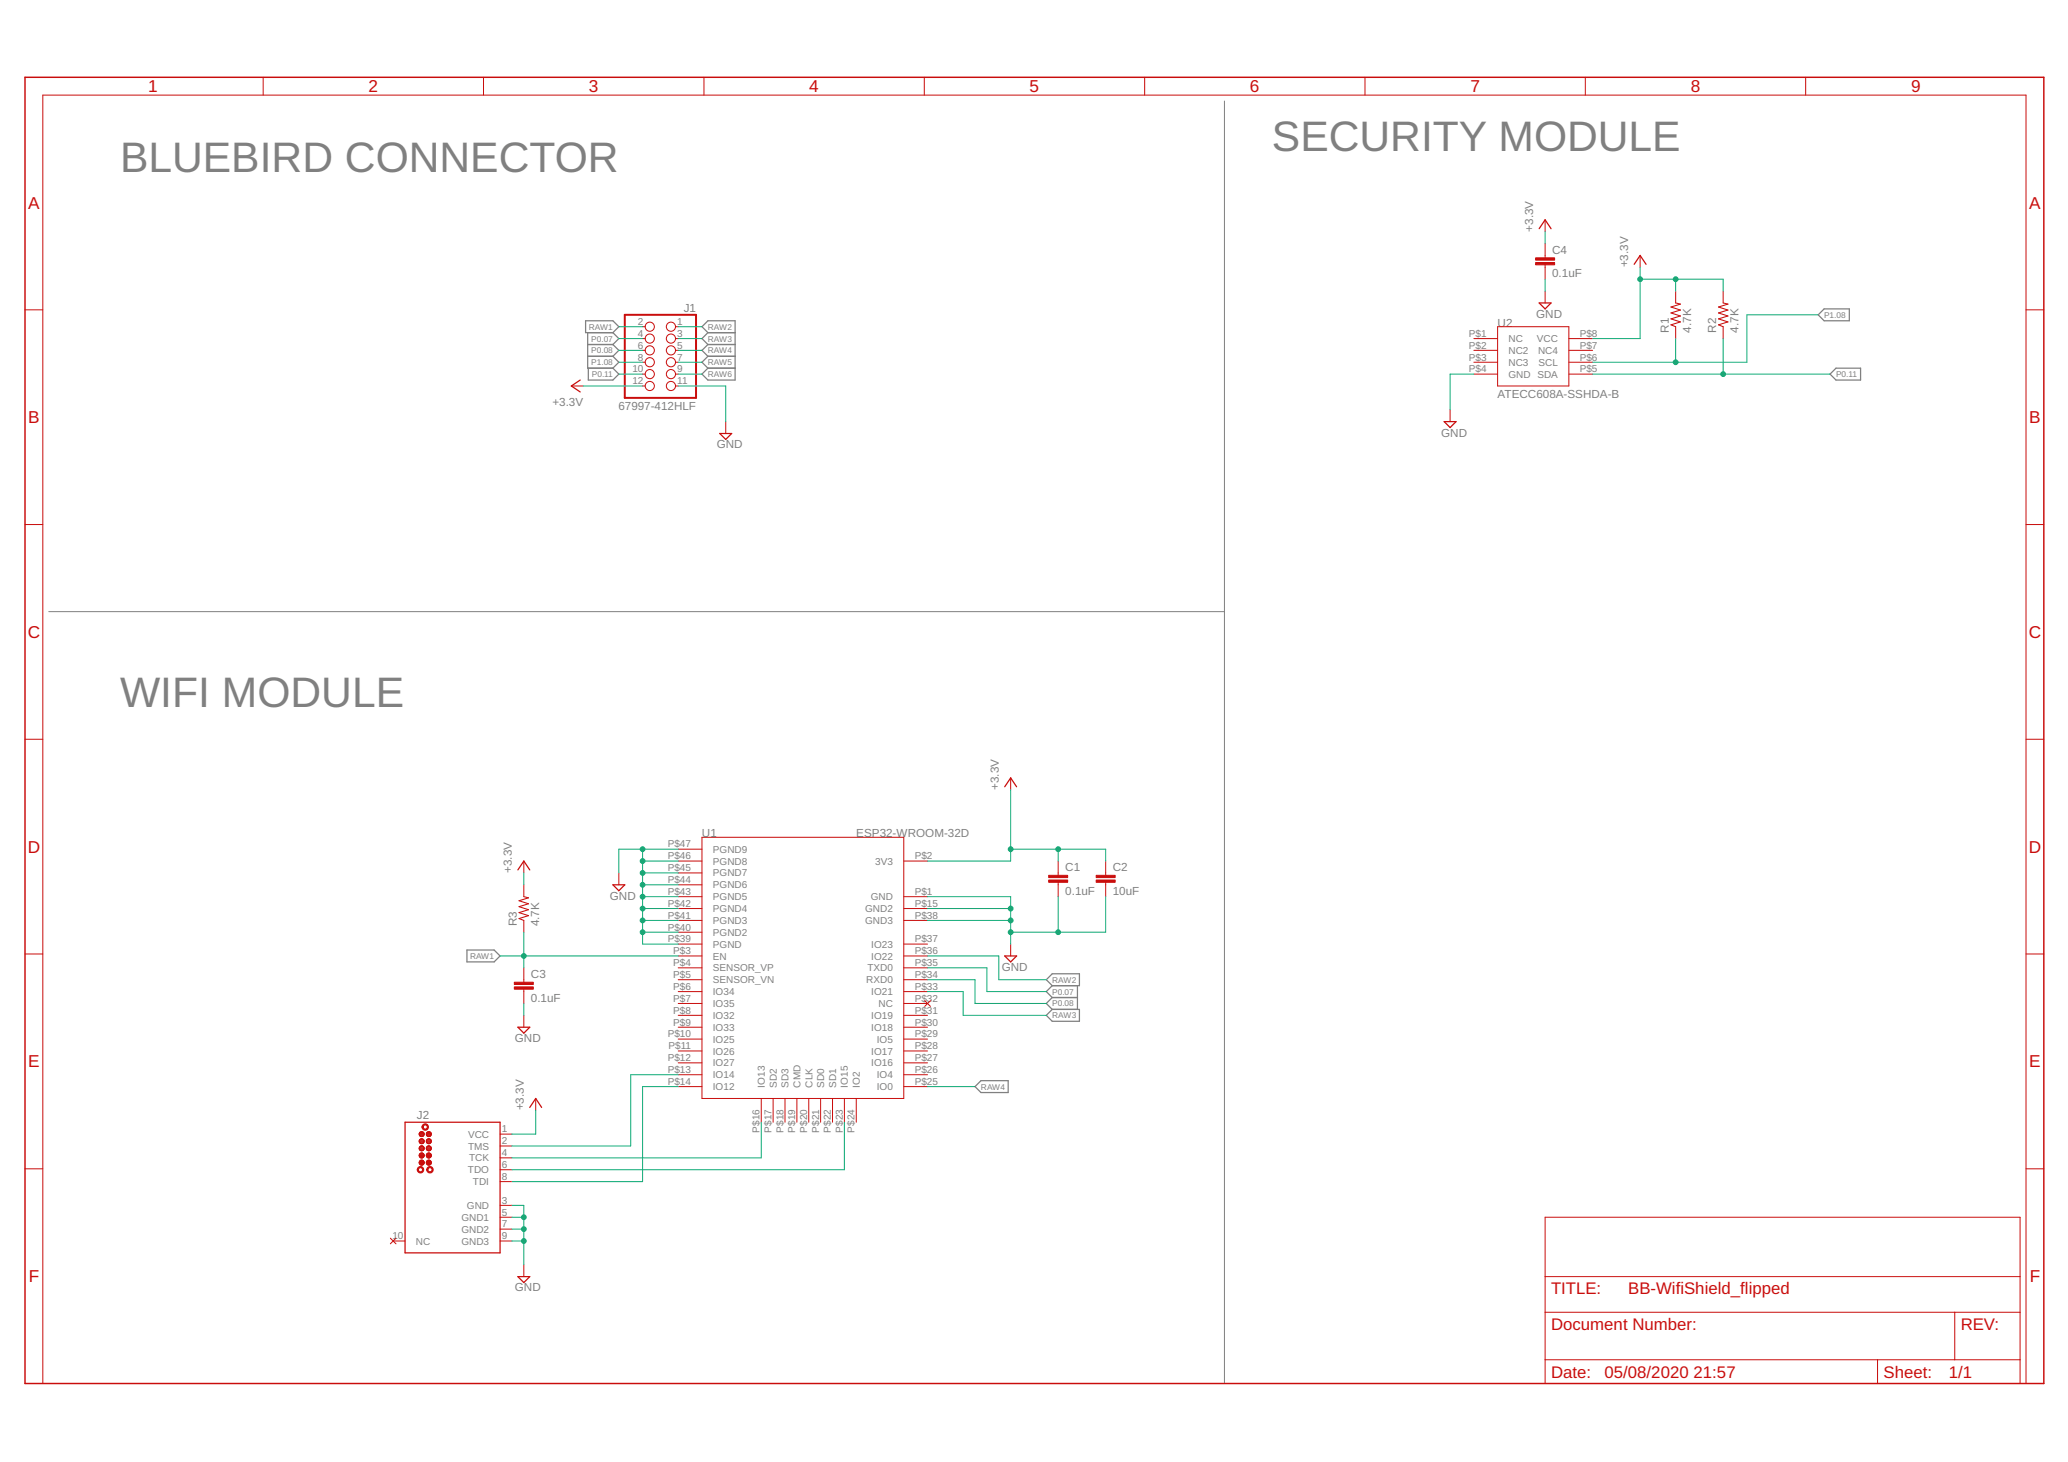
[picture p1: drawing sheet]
<svg xmlns="http://www.w3.org/2000/svg" width="420mm" height="297mm" viewBox="0 0 420 297" stroke-linecap="round" stroke-linejoin="round" font-family="sans-serif">
<path d="M248.8 20.5v260.6M9.9 124.3h238.9" fill="none" stroke="#808080" stroke-width=".2"/>
<g fill="none" stroke="#808080" stroke-width=".25">
<path d="M119 65.2h5.5l1.2 1.2-1.2 1.2h-5.5zM119.4 67.6v7.2h5.1M119.4 72.4h5.1M119.4 70h5.1M119.5 74.8v2.4h5l1.2-1.2-1.2-1.2M124.5 72.4l1.2 1.2-1.2 1.2M124.5 70l1.2 1.2-1.2 1.2M124.5 67.6l1.2 1.2-1.2 1.2M143.8 74.8h5.6M143.8 72.4h5.6M143.8 67.6l-1.2-1.2 1.2-1.2h5.6v12h-5.6l-1.2-1.2 1.2-1.2M143.8 70h5.6"/>
<path d="M143.8 67.6h5.6M143.8 67.6l-1.2 1.2 1.2 1.2M143.8 70l-1.2 1.2 1.2 1.2M143.8 72.4l-1.2 1.2 1.2 1.2M369.4 64l1.2-1.2h5.1v2.4h-5.1zM371.8 76l1.2-1.2h5v2.4h-5zM94.9 193h5.5l1.2 1.2-1.2 1.2h-5.5zM213.8 197.8h5.5v2.5h-5.5l-1.2-1.2zM213.8 202.7l-1.2 1.2 1.2 1.2M213.8 202.7h5.1M213.8 205.1h5.5v2.4h-5.5l-1.2-1.2zM213.8 200.3l-1.2 1.2 1.2 1.2"/>
<path d="M218.9 200.3v4.8M198.1 220.8l1.2-1.2h5.5v2.4h-5.5z"/>
</g>
<g fill="none" stroke="#c90d0c" stroke-width=".25">
<path d="M312.7 46.5l1.2-1.8 1.2 1.8M332 53.7l1.2-1.8 1.2 1.8M117.9 77.2l-1.8 1.2 1.8 1.2M312.7 61.6h2.4l-1.2 1.2zM146.2 88.1h2.5l-1.3 1.2zM293.4 85.7h2.4l-1.2 1.2zM204.1 159.9l1.2-1.8 1.2 1.8M105.2 176.7l1.2-1.8 1.2 1.8M124.5 179.8h2.4l-1.2 1.2zM204.1 194.2h2.4l-1.2 1.2zM105.2 208.7h2.4l-1.2 1.2zM82.3 228h19.3v26.6h-19.3z"/>
<path d="M85.2 230.3h.9M85.2 231.8h.9M85.2 233.3h.9M85.2 234.7h.9M85.2 236.2h.9M85.2 230.5h.9M85.2 232h.9M85.2 233.5h.9M85.2 236a.47 .47 0 0 0 .1 .6 .47 .47 0 0 0 .6 0M85.2 235a.47 .47 0 0 0 .5 .3 .47 .47 0 0 0 .4-.3M85.2 234.9h.9M85.2 236.4h.9"/>
<path d="M85.2 236h.9M85.3 233.1h.8M85.3 234.5h.8M85.3 230.1h.8M85.3 231.6h.8M85.3 230.8h.7M85.3 232.2h.7M85.4 233.7h.6M85.4 233.7l.3 .1 .3-.1M85.4 235.2h.5M85.4 236.6h.5M85.4 235.8h.5"/>
<path d="M85.5 234.3h.4M85.5 232.9h.3M85.6 232.9l-.4 .3 .2 .5M85.6 234.3l-.4 .2v.5M85.6 232.9h.2M85.8 234.3l.3 .2v.5M85.8 232.9l.3 .2M85.9 235.8l-.3-.1-.4 .3M85.9 235.8l.2 .2M86.1 233.1v.3l-.1 .3M86.1 236v.3l-.2 .3M86.6 231.8h1"/>
<path d="M86.6 233.3h1M86.6 234.7h1M86.6 236.2h1M86.7 230.5h.9M86.7 230.3h.9M86.7 232h.9M86.7 233.5h.9M86.7 234.9h.9M86.7 236.4h.9M86.7 234.5h.8M86.7 236h.8M86.7 231.6h.8"/>
<path d="M86.7 233.1h.8M86.7 230.1h.8M86.7 230.1a.48 .48 0 0 1 .8 0M86.7 230.1a.48 .48 0 0 0 .2 .8 .48 .48 0 0 0 .7-.4M86.8 230.8h.7M86.8 232.2h.6M86.8 233.7a.49 .49 0 0 1 0-.7 .49 .49 0 0 1 .7 0 .49 .49 0 0 1-.1 .7M86.8 233.7l.3 .1 .3-.1M86.8 233.7h.6M86.8 235.2h.6M86.9 236.6h.5M86.9 235.8h.4"/>
<path d="M86.9 235.8a.49 .49 0 0 0-.2 .7 .49 .49 0 0 0 .8 0 .49 .49 0 0 0-.2-.7M86.9 234.3h.4M87 232.9h.2M87 234.3l-.3 .2v.5M87.1 231.4h.1M87.2 234.3a.48 .48 0 0 1 .3 .8 .48 .48 0 0 1-.8-.1M87.5 230.1l.1 .4M107.6 225l1.2-1.8 1.2 1.8M105.2 259.4h2.4l-1.2 1.2z"/>
<circle cx="85.7" cy="231.9" r=".48"/>
<circle cx="85.7" cy="230.4" r=".48"/>
<circle cx="87.1" cy="231.9" r=".49"/>
</g>
<g fill="none" stroke="#c90d0c" stroke-width=".2">
<path d="M53.5 15.7v3.6M98.2 15.7v3.6M143 15.7v3.6M187.8 15.7v3.6M232.6 15.7v3.6M277.3 15.7v3.6M322.1 15.7v3.6M366.9 15.7v3.6M313.9 44.7v2.4M313.9 49.5v2.9M313.9 53.8v2.9M313.9 59.1v2.5"/>
<path d="M333.2 51.9v2.4M340.4 59.1v2.5M350.1 59.1v2.5M5.1 62.9h3.6M116.1 78.4h2.4M130.6 78.4h.5M130.6 68.8h.5M130.6 71.2h.5M130.6 73.6h.5M130.6 76h.5M130.6 66.4h.5M137.3 78.4h.5"/>
<path d="M137.3 68.8h.5M137.3 71.2h.5M137.3 73.6h.5M137.3 76h.5M137.3 66.4h.5M299.4 68.8h4.9M299.4 71.2h4.9M299.4 73.6h4.9M299.4 76h4.9M304.3 66.4h14.4v12h-14.4zM318.7 68.8h4.9M318.7 71.2h4.9"/>
<path d="M318.7 73.6h4.9M318.7 76h4.9M340.4 66.4v2.4M350.1 66.4v2.4M411.6 62.9h3.6M147.4 85.7v2.4M294.6 83.2v2.5M5.1 106.6h3.6M411.6 106.6h3.6M5.1 150.2h3.6M205.3 158.1v2.4M411.6 150.2h3.6"/>
<path d="M106.4 174.9v2.5M106.4 179.8v2.4M125.7 177.4v2.4M137.8 174.9h4.8M137.8 179.8h4.8M137.8 177.4h4.8M137.8 172.5h4.8M142.6 170.1h41v53.1h-41zM183.6 174.9h4.8M215 174.9v2.9M215 179.3v2.9M224.6 174.9v2.9"/>
<path d="M224.6 179.3v2.9M5.1 193.8h3.6M106.4 187v2.4M106.4 196.6v2.9M137.8 182.2h4.8M137.8 194.2h4.8M137.8 196.6h4.8M137.8 199.1h4.8M137.8 184.6h4.8M137.8 191.8h4.8M137.8 187h4.8M137.8 189.4h4.8"/>
<path d="M183.6 182.2h4.8M183.6 194.2h4.8M183.6 196.6h4.8M183.6 199.1h4.8M183.6 184.6h4.8M183.6 191.8h4.8M183.6 187h4.8M205.3 191.8v2.4M411.6 193.8h3.6M106.4 201v2.9M106.4 206.3v2.4M137.8 201.5h4.8"/>
<path d="M137.8 203.9h4.8M137.8 206.3h4.8M137.8 208.7h4.8M137.8 211.1h4.8M137.8 213.5h4.8M137.8 215.9h4.8M137.8 218.4h4.8M183.6 201.5h4.8M183.6 203.9h4.8M183.6 206.3h4.8M183.6 208.7h4.8M183.6 211.1h4.8"/>
<path d="M183.6 213.5h4.8M183.6 215.9h4.8M183.6 218.4h4.8M187.9 203.3l1.1 1.2M189 203.3l-1.1 1.2M5.1 237.5h3.6M101.6 230.4h2.4M101.6 232.8h2.4M101.6 235.2h2.4M101.6 237.7h2.4M108.8 223.2v2.4M137.8 220.8h4.8"/>
<path d="M154.7 223.2v4.8M157.1 223.2v4.8M159.5 223.2v4.8M161.9 223.2v4.8M164.3 223.2v4.8M166.7 223.2v4.8M169.1 223.2v4.8M171.6 223.2v4.8M174 223.2v4.8M183.6 220.8h4.8M411.6 237.5h3.6M79.3 251.6l1.2 1.1"/>
<path d="M79.9 252.1h2.4M80.5 251.6l-1.2 1.1M101.6 244.9h2.4M101.6 240.1h2.4M101.6 247.3h2.4M101.6 249.7h2.4M101.6 252.1h2.4M106.4 257v2.4M313.9 247.3h96.5v33.8h-96.5zM313.9 259.4h96.5M313.9 266.6h96.5M313.9 276.3h96.5"/>
<path d="M381.5 276.3v4.8M397.2 266.6v9.7M8.7 281.1v-261.8h402.9v261.8"/>
<circle cx="132" cy="68.8" r=".93"/>
<circle cx="132" cy="76" r=".93"/>
<circle cx="132" cy="78.4" r=".93"/>
<circle cx="132" cy="66.4" r=".93"/>
<circle cx="132" cy="73.6" r=".93"/>
<circle cx="132" cy="71.2" r=".93"/>
<circle cx="136.3" cy="76" r=".93"/>
<circle cx="136.3" cy="66.4" r=".93"/>
<circle cx="136.3" cy="68.8" r=".93"/>
<circle cx="136.3" cy="73.6" r=".93"/>
<circle cx="136.3" cy="78.4" r=".93"/>
<circle cx="136.3" cy="71.2" r=".93"/>
</g>
<g fill="#c90d0c" stroke="#c90d0c" stroke-width=".2">
<path d="M213.1 178.8h3.8v.5h-3.8z"/>
<path d="M213.1 177.8h3.8v.5h-3.8z"/>
<path d="M222.7 178.8h3.9v.5h-3.9z"/>
<path d="M222.7 177.8h3.9v.5h-3.9z"/>
<path d="M104.5 200.5h3.9v.5h-3.9z"/>
<path d="M104.5 199.6h3.9v.4h-3.9z"/>
<path d="M312 53.3h3.8v.5h-3.8z"/>
<path d="M312 52.4h3.8v.5h-3.8z"/>
</g>
<path d="M340.4 61.6l1 .2-1.9 .6 1.9 .6-1.9 .6 1.9 .6-1.9 .6 1.9 .6-1.9 .6 .9 .4M350.1 61.6l1 .2-2 .6 2 .6-2 .6 2 .6-2 .6 2 .6-2 .6 1 .4M106.4 182.2l1 .2-1.9 .6 1.9 .6-1.9 .6 1.9 .6-1.9 .6 1.9 .6-1.9 .6 .9 .4" fill="none" stroke="#c90d0c" stroke-width=".21"/>
<g fill="#c90d0c" stroke="#c90d0c" stroke-width=".2">
<path d="M85.9 228.5a.66 .66 0 0 1 1.1 .2 .66 .66 0 0 1-.5 .9 .66 .66 0 0 1-.8-.6h.3a.42 .42 0 0 1 .6-.4 .42 .42 0 0 1 .1 .7 .42 .42 0 0 1-.7-.2v-.1h-.3z" fill-rule="evenodd"/>
<path d="M86.9 237.2a.66 .66 0 0 1 1 .1 .66 .66 0 0 1-.4 1 .66 .66 0 0 1-.8-.6h.2a.42 .42 0 0 1 .6-.5 .42 .42 0 0 1 .2 .7 .42 .42 0 0 1-.7-.1l-.1-.1h-.2z" fill-rule="evenodd"/>
<path d="M85 237.2a.66 .66 0 0 1 1 .1 .66 .66 0 0 1-.4 1 .66 .66 0 0 1-.8-.6h.2a.41 .41 0 0 1 .6-.4 .41 .41 0 0 1 .1 .6 .41 .41 0 0 1-.7-.1v-.1h-.2z" fill-rule="evenodd"/>
</g>
<path d="M5.1 15.7h410.1v265.4h-410.1z" fill="none" stroke="#c90d0c" stroke-width=".3"/>
<path d="M126.9 64h14.5v16.8h-14.5z" fill="none" stroke="#c90d0c" stroke-width=".4"/>
<g fill="none" stroke="#0dab76" stroke-width=".2">
<path d="M313.9 47.1v2.4M313.9 56.7v2.4M333.2 54.3v14.5h-9.6M333.2 56.7h16.9v2.4M340.4 56.7v2.4M118.5 78.4h12.1M125.7 76h4.9M125.7 68.8h4.9M125.7 73.6h4.9M125.7 71.2h4.9M125.7 66.4h4.9M137.8 78.4h9.6v7.3"/>
<path d="M137.8 76h4.8M137.8 68.8h4.8M137.8 73.6h4.8M137.8 71.2h4.8M137.8 66.4h4.8M299.4 76h-4.8v7.2M323.6 76h48.2M340.4 68.8v4.8M350.1 68.8v7.2M369.4 64h-14.5v9.6h-31.3M106.4 177.4v2.4M130.6 174.9h7.2"/>
<path d="M130.6 172.5v19.3h7.2M130.6 177.4h7.2M130.6 179.8h7.2M137.8 172.5h-12.1v4.9M205.3 160.5v14.4h-16.9M205.3 172.5h19.3v2.4M215 172.5v2.4M101.6 194.2h36.2M106.4 189.4v7.2M130.6 187h7.2M130.6 184.6h7.2M130.6 182.2h7.2"/>
<path d="M130.6 189.4h7.2M188.4 182.2h16.9v9.6M188.4 187h16.9M188.4 184.6h16.9M188.4 199.1h9.7v4.8h14.5M188.4 194.2h14.5v4.9h9.7M188.4 196.6h12.1v4.9h12.1M215 182.2v7.2M224.6 182.2v7.2h-19.3M106.4 203.9v2.4M137.8 218.4h-9.7v14.4h-24.1M188.4 201.5h7.3v4.8h16.9"/>
<path d="M108.8 225.6v4.8h-4.8M137.8 220.8h-7.2v19.3h-26.6M154.7 228v7.2h-50.7M171.6 228v9.7h-67.6M188.4 220.8h9.7M104 244.9h2.4v12.1M104 252.1h2.4M104 249.7h2.4M104 247.3h2.4"/>
</g>
<g fill="#0dab76" stroke="#0dab76" stroke-width=".2">
<circle cx="205.3" cy="187" r=".49"/>
<circle cx="205.3" cy="184.6" r=".49"/>
<circle cx="205.3" cy="189.4" r=".49"/>
<circle cx="215" cy="189.4" r=".49"/>
<circle cx="130.6" cy="174.9" r=".49"/>
<circle cx="130.6" cy="177.4" r=".49"/>
<circle cx="130.6" cy="179.8" r=".49"/>
<circle cx="130.6" cy="182.2" r=".49"/>
<circle cx="130.6" cy="184.6" r=".49"/>
<circle cx="130.6" cy="187" r=".49"/>
<circle cx="130.6" cy="189.4" r=".49"/>
<circle cx="130.6" cy="172.5" r=".49"/>
<circle cx="106.4" cy="252.1" r=".49"/>
<circle cx="106.4" cy="249.7" r=".49"/>
<circle cx="106.4" cy="247.3" r=".49"/>
<circle cx="205.3" cy="172.5" r=".49"/>
<circle cx="215" cy="172.5" r=".49"/>
<circle cx="333.2" cy="56.7" r=".49"/>
<circle cx="340.4" cy="56.7" r=".49"/>
<circle cx="340.4" cy="73.6" r=".49"/>
<circle cx="350.1" cy="76" r=".49"/>
<circle cx="106.4" cy="194.2" r=".49"/>
</g>
<g font-size="8.7" fill="#808080">
<text x="24.4" y="35">BLUEBIRD CONNECTOR</text>
<text x="258.4" y="30.6">SECURITY MODULE</text>
<text x="24.4" y="143.6">WIFI MODULE</text>
</g>
<g font-size="3.5" fill="#c90d0c">
<text x="30.1" y="18.7">1</text>
<text x="74.9" y="18.7">2</text>
<text x="119.7" y="18.7">3</text>
<text x="164.4" y="18.7">4</text>
<text x="209.2" y="18.7">5</text>
<text x="254" y="18.7">6</text>
<text x="298.7" y="18.7">7</text>
<text x="343.5" y="18.7">8</text>
<text x="388.3" y="18.7">9</text>
<text x="5.7" y="42.4">A</text>
<text x="412.3" y="42.4">A</text>
<text x="5.7" y="86">B</text>
<text x="412.3" y="86">B</text>
<text x="5.6" y="129.6">C</text>
<text x="412.2" y="129.6">C</text>
<text x="5.6" y="173.2">D</text>
<text x="412.2" y="173.2">D</text>
<text x="5.7" y="216.9">E</text>
<text x="412.3" y="216.9">E</text>
<text x="5.8" y="260.5">F</text>
<text x="412.4" y="260.5">F</text>
</g>
<g font-size="3.4" fill="#c90d0c">
<text x="315.1" y="263">TITLE:</text>
<text x="330.8" y="263">BB-WifiShield_flipped</text>
<text x="315.1" y="270.2">Document Number:</text>
<text x="398.4" y="270.2">REV:</text>
<text x="315.1" y="279.9">Date:</text>
<text x="326" y="279.9">05/08/2020</text>
<text x="344.1" y="279.9">21:57</text>
<text x="382.7" y="279.9">Sheet:</text>
<text x="395.9" y="279.9">1/1</text>
</g>
<g font-size="2.4" fill="#808080">
<text x="311.5" y="47.1" transform="rotate(-90 311.5 47.1)">+3.3V</text>
<text x="315.4" y="51.5">C4</text>
<text x="315.4" y="56.4">0.1uF</text>
<text x="330.8" y="54.3" transform="rotate(-90 330.8 54.3)">+3.3V</text>
<text x="138.9" y="63.4">J1</text>
<text x="312.1" y="64.6">GND</text>
<text x="304.3" y="66.4">U2</text>
<text x="339" y="67.6" transform="rotate(-90 339 67.6)">R1</text>
<text x="343.6" y="67.6" transform="rotate(-90 343.6 67.6)">4.7K</text>
<text x="348.7" y="67.6" transform="rotate(-90 348.7 67.6)">R2</text>
<text x="353.2" y="67.6" transform="rotate(-90 353.2 67.6)">4.7K</text>
<text x="112.2" y="82.5">+3.3V</text>
<text x="125.7" y="83.3">67997-412HLF</text>
<text x="304.3" y="80.8">ATECC608A-SSHDA-B</text>
<text x="292.8" y="88.7">GND</text>
<text x="145.6" y="91.1">GND</text>
<text x="202.9" y="160.5" transform="rotate(-90 202.9 160.5)">+3.3V</text>
<text x="142.6" y="170.1">U1</text>
<text x="174" y="170.1">ESP32-WROOM-32D</text>
<text x="104" y="177.3" transform="rotate(-90 104 177.3)">+3.3V</text>
<text x="216.4" y="177">C1</text>
<text x="226.1" y="177">C2</text>
<text x="123.9" y="182.8">GND</text>
<text x="216.4" y="181.8">0.1uF</text>
<text x="226.1" y="181.8">10uF</text>
<text x="105" y="188.2" transform="rotate(-90 105 188.2)">R3</text>
<text x="109.6" y="188.2" transform="rotate(-90 109.6 188.2)">4.7K</text>
<text x="203.5" y="197.3">GND</text>
<text x="107.9" y="203.5">0.1uF</text>
<text x="107.9" y="198.7">C3</text>
<text x="104.6" y="211.7">GND</text>
<text x="84.7" y="227.3">J2</text>
<text x="106.4" y="225.6" transform="rotate(-90 106.4 225.6)">+3.3V</text>
<text x="104.6" y="262.4">GND</text>
</g>
<g font-size="2" fill="#808080">
<text x="129.6" y="66">2</text>
<text x="129.6" y="68.4">4</text>
<text x="129.6" y="70.9">6</text>
<text x="137.6" y="66">1</text>
<text x="137.6" y="68.4">3</text>
<text x="137.6" y="70.9">5</text>
<text x="298.4" y="68.4">P$1</text>
<text x="298.4" y="70.9">P$2</text>
<text x="306.5" y="69.5">NC</text>
<text x="306.5" y="71.9">NC2</text>
<text x="312.2" y="69.5">VCC</text>
<text x="312.5" y="71.9">NC4</text>
<text x="321" y="70.9">P$7</text>
<text x="321" y="68.4">P$8</text>
<text x="128.5" y="75.7">10</text>
<text x="129.6" y="73.3">8</text>
<text x="137.6" y="73.3">7</text>
<text x="137.6" y="75.7">9</text>
<text x="298.4" y="73.3">P$3</text>
<text x="298.4" y="75.7">P$4</text>
<text x="306.5" y="74.3">NC3</text>
<text x="306.5" y="76.7">GND SDA</text>
<text x="312.6" y="74.3">SCL</text>
<text x="321" y="75.7">P$5</text>
<text x="321" y="73.3">P$6</text>
<text x="128.5" y="78.1">12</text>
<text x="137.6" y="78.1">11</text>
<text x="135.7" y="172.2">P$47</text>
<text x="144.8" y="173.2">PGND9</text>
<text x="135.7" y="179.4">P$44</text>
<text x="135.7" y="177">P$45</text>
<text x="135.7" y="174.6">P$46</text>
<text x="144.8" y="178.1">PGND7</text>
<text x="144.8" y="175.7">PGND8</text>
<text x="177.8" y="175.6">3V3</text>
<text x="185.8" y="174.6">P$2</text>
<text x="135.7" y="184.2">P$42</text>
<text x="135.7" y="181.8">P$43</text>
<text x="144.8" y="185.3">PGND4</text>
<text x="144.8" y="182.9">PGND5</text>
<text x="144.8" y="180.5">PGND6</text>
<text x="175.8" y="185.3">GND2</text>
<text x="176.9" y="182.9">GND</text>
<text x="185.8" y="181.8">P$1</text>
<text x="185.8" y="184.2">P$15</text>
<text x="135.7" y="191.5">P$39</text>
<text x="135.7" y="189.1">P$40</text>
<text x="135.7" y="186.7">P$41</text>
<text x="144.8" y="190.1">PGND2</text>
<text x="144.8" y="187.7">PGND3</text>
<text x="175.8" y="187.7">GND3</text>
<text x="185.8" y="191.5">P$37</text>
<text x="185.8" y="186.7">P$38</text>
<text x="136.8" y="193.9">P$3</text>
<text x="136.8" y="196.3">P$4</text>
<text x="144.8" y="195">EN</text>
<text x="144.8" y="197.4">SENSOR_VP</text>
<text x="144.8" y="192.5">PGND</text>
<text x="176.2" y="197.4">TXD0</text>
<text x="177" y="195">IO22</text>
<text x="177" y="192.5">IO23</text>
<text x="185.8" y="196.3">P$35</text>
<text x="185.8" y="193.9">P$36</text>
<text x="136.8" y="198.7">P$5</text>
<text x="136.8" y="201.1">P$6</text>
<text x="136.8" y="203.5">P$7</text>
<text x="144.8" y="199.8">SENSOR_VN</text>
<text x="144.8" y="202.2">IO34</text>
<text x="176" y="199.8">RXD0</text>
<text x="177" y="202.2">IO21</text>
<text x="185.8" y="203.5">P$32</text>
<text x="185.8" y="201.1">P$33</text>
<text x="185.8" y="198.7">P$34</text>
<text x="136.8" y="206">P$8</text>
<text x="136.8" y="208.4">P$9</text>
<text x="144.8" y="204.6">IO35</text>
<text x="144.8" y="207">IO32</text>
<text x="144.8" y="209.4">IO33</text>
<text x="177" y="209.4">IO18</text>
<text x="177" y="207">IO19</text>
<text x="178.5" y="204.6">NC</text>
<text x="185.8" y="208.4">P$30</text>
<text x="185.8" y="206">P$31</text>
<text x="135.7" y="210.8">P$10</text>
<text x="135.7" y="215.6">P$12</text>
<text x="135.8" y="213.2">P$11</text>
<text x="144.8" y="211.8">IO25</text>
<text x="144.8" y="214.3">IO26</text>
<text x="177" y="214.3">IO17</text>
<text x="178.1" y="211.8">IO5</text>
<text x="185.8" y="215.6">P$27</text>
<text x="185.8" y="213.2">P$28</text>
<text x="185.8" y="210.8">P$29</text>
<text x="135.7" y="218">P$13</text>
<text x="135.7" y="220.4">P$14</text>
<text x="144.8" y="216.7">IO27</text>
<text x="144.8" y="219.1">IO14</text>
<text x="144.8" y="221.5">IO12</text>
<text x="155.4" y="221" transform="rotate(-90 155.4 221)">IO13</text>
<text x="157.8" y="221" transform="rotate(-90 157.8 221)">SD2</text>
<text x="160.2" y="221" transform="rotate(-90 160.2 221)">SD3</text>
<text x="162.6" y="221" transform="rotate(-90 162.6 221)">CMD</text>
<text x="165" y="221" transform="rotate(-90 165 221)">CLK</text>
<text x="167.5" y="221" transform="rotate(-90 167.5 221)">SD0</text>
<text x="169.9" y="221" transform="rotate(-90 169.9 221)">SD1</text>
<text x="172.3" y="221" transform="rotate(-90 172.3 221)">IO15</text>
<text x="174.7" y="221" transform="rotate(-90 174.7 221)">IO2</text>
<text x="177" y="216.7">IO16</text>
<text x="178.1" y="221.5">IO0</text>
<text x="178.1" y="219.1">IO4</text>
<text x="185.8" y="220.4">P$25</text>
<text x="185.8" y="218">P$26</text>
<text x="95.1" y="231.1">VCC</text>
<text x="95.1" y="233.6">TMS</text>
<text x="101.9" y="230.1">1</text>
<text x="101.9" y="232.5">2</text>
<text x="154.3" y="230.1" transform="rotate(-90 154.3 230.1)">P$16</text>
<text x="156.8" y="230.1" transform="rotate(-90 156.8 230.1)">P$17</text>
<text x="159.2" y="230.1" transform="rotate(-90 159.2 230.1)">P$18</text>
<text x="161.6" y="230.1" transform="rotate(-90 161.6 230.1)">P$19</text>
<text x="164" y="230.1" transform="rotate(-90 164 230.1)">P$20</text>
<text x="166.4" y="230.1" transform="rotate(-90 166.4 230.1)">P$21</text>
<text x="168.8" y="230.1" transform="rotate(-90 168.8 230.1)">P$22</text>
<text x="171.2" y="230.1" transform="rotate(-90 171.2 230.1)">P$23</text>
<text x="173.6" y="230.1" transform="rotate(-90 173.6 230.1)">P$24</text>
<text x="95.1" y="238.4">TDO</text>
<text x="95.3" y="236">TCK</text>
<text x="101.9" y="234.9">4</text>
<text x="101.9" y="237.3">6</text>
<text x="101.9" y="239.7">8</text>
<text x="94.9" y="245.6">GND</text>
<text x="96.1" y="240.8">TDI</text>
<text x="101.9" y="244.6">3</text>
<text x="79.7" y="251.8">10</text>
<text x="93.7" y="248">GND1</text>
<text x="93.7" y="250.4">GND2</text>
<text x="101.9" y="247">5</text>
<text x="101.9" y="249.4">7</text>
<text x="101.9" y="251.8">9</text>
<text x="84.5" y="252.9">NC</text>
<text x="93.7" y="252.9">GND3</text>
</g>
<g font-size="1.7" fill="#808080">
<text x="370.6" y="64.6">P1.08</text>
<text x="119.6" y="67">RAW1</text>
<text x="120.1" y="71.8">P0.08</text>
<text x="120.1" y="69.4">P0.07</text>
<text x="143.8" y="67">RAW2</text>
<text x="143.8" y="69.4">RAW3</text>
<text x="143.8" y="71.8">RAW4</text>
<text x="120.1" y="74.2">P1.08</text>
<text x="120.3" y="76.6">P0.11</text>
<text x="143.8" y="74.2">RAW5</text>
<text x="143.8" y="76.6">RAW6</text>
<text x="373" y="76.6">P0.11</text>
<text x="95.5" y="194.8">RAW1</text>
<text x="213.8" y="202.1">P0.07</text>
<text x="213.8" y="199.7">RAW2</text>
<text x="213.8" y="204.5">P0.08</text>
<text x="213.8" y="206.9">RAW3</text>
<text x="199.3" y="221.4">RAW4</text>
</g>
</svg>
